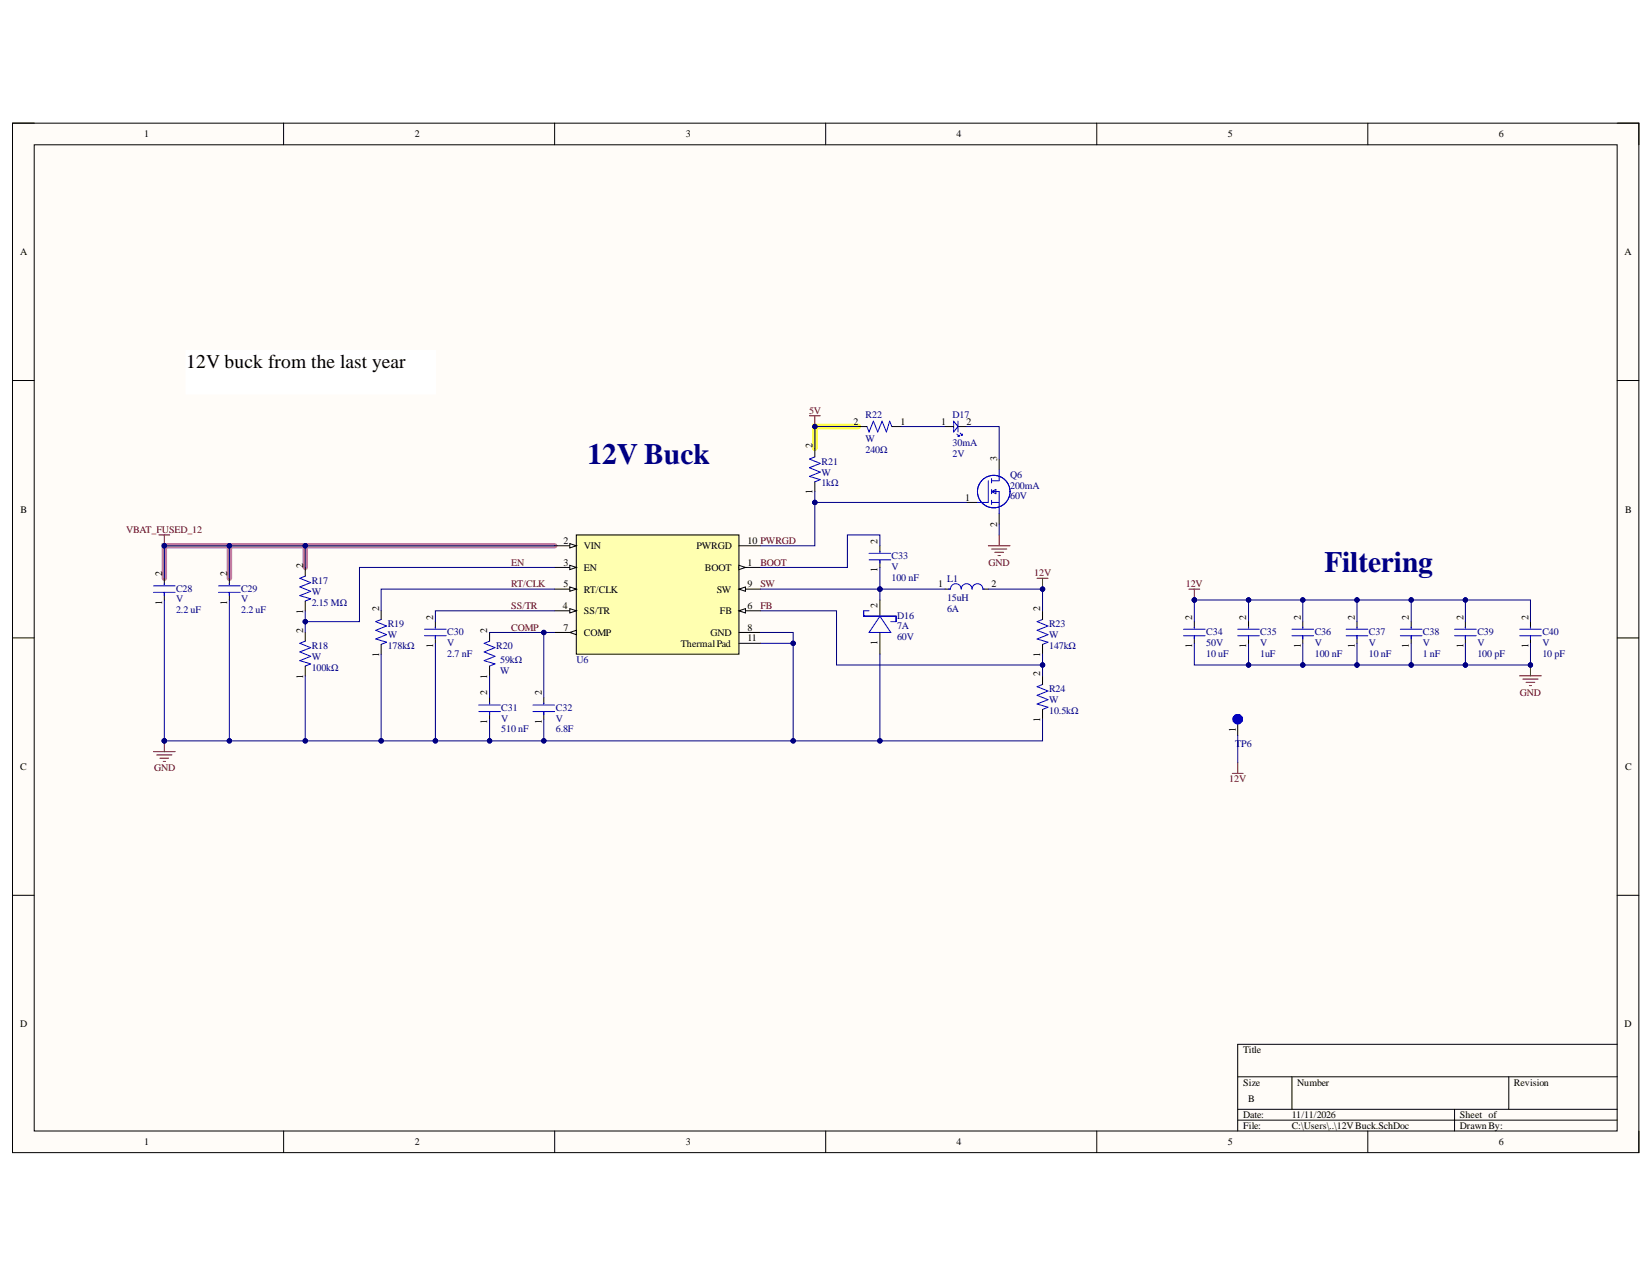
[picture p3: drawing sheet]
<svg xmlns="http://www.w3.org/2000/svg" width="279mm" height="216mm" viewBox="0 0 279 216" stroke-linecap="round" stroke-linejoin="round" font-family="sans-serif">
<path d="M2.1 20.8h275.1v174.2h-275.1z" fill-rule="evenodd" fill="#fffcf8"/>
<path d="M2.1 20.8h275.1v174.2h-275.1z" fill="none" stroke="#000" stroke-width=".17"/>
<path d="M5.8 24.5h267.7v166.9h-267.7z" fill-rule="evenodd" fill="#fffcf8"/>
<g fill="none" stroke="#000" stroke-width=".17">
<path d="M2.1 20.8h3.7M5.8 24.5h267.7v166.9h-267.7zM48 20.8v3.7M93.8 20.8v3.7M139.6 20.8v3.7M185.5 20.8v3.7M231.3 20.8v3.7M273.5 20.8h3.7v3.7M2.1 64.4h3.7M273.5 64.4h3.7M2.1 107.9h3.7M273.5 107.9h3.7"/>
<path d="M2.1 151.5h3.7M273.5 151.5h3.7M273.5 176.7h-64.2v14.7M48 191.4v3.6M93.8 191.4v3.6M139.7 191.4v3.6M185.5 191.4v3.6M209.3 182.2h64.2M209.3 187.7h64.2M209.3 189.5h64.2M218.5 182.2v5.5M231.3 191.4v3.6"/>
<path d="M246 187.7v3.7M255.2 182.2v5.5M277.2 191.4v3.6"/>
</g>
<path d="M38.8 92.3v5.5M51.6 92.3v3.7M93.8 92.3h-66v5.5" fill="none" stroke="#c27ba0" stroke-width=".93"/>
<path d="M145.1 72.2h-7.3v3.6" fill="none" stroke="#ff0" stroke-width=".93"/>
<path d="M31.5 59.3h42.1v7.4h-42.1z" fill-rule="evenodd" fill="#fff"/>
<path d="M31.5 59.3h42.1v7.4h-42.1z" fill="none" stroke="#fff" stroke-width=".17"/>
<path d="M97.5 90.5h27.5v20.2h-27.5z" fill-rule="evenodd" fill="#ffffb0"/>
<path d="M93.8 92.3h3.7M97.5 90.5h27.5v20.2h-27.5z" fill="none" stroke="#000" stroke-width=".17"/>
<path d="M96.4 92l1.1 .3-1.1 .4z" fill="#f8fcff"/>
<path d="M96.4 92l1.1 .3-1.1 .4zM125 96h3.6" fill="none" stroke="#000" stroke-width=".17"/>
<path d="M125 95.6l1.1 .4-1.1 .4z" fill="#f8fcff"/>
<path d="M125 95.6l1.1 .4-1.1 .4zM93.8 107h3.7" fill="none" stroke="#000" stroke-width=".17"/>
<path d="M96.4 107l1.1-.4v.8z" fill="#f8fcff"/>
<path d="M93.8 96h3.7M96.4 107l1.1-.4v.8z" fill="none" stroke="#000" stroke-width=".17"/>
<path d="M96.4 95.6l1.1 .4-1.1 .4z" fill="#f8fcff"/>
<path d="M96.4 95.6l1.1 .4-1.1 .4zM125 103.3h3.6" fill="none" stroke="#000" stroke-width=".17"/>
<path d="M125 103.3l1.1-.3v.7z" fill="#f8fcff"/>
<path d="M93.8 99.7h3.7M125 92.3h3.6M125 103.3l1.1-.3v.7z" fill="none" stroke="#000" stroke-width=".17"/>
<path d="M96.4 99.3l1.1 .4-1.1 .3z" fill="#f8fcff"/>
<path d="M96.4 99.3l1.1 .4-1.1 .3zM93.8 103.3h3.7" fill="none" stroke="#000" stroke-width=".17"/>
<path d="M96.4 103l1.1 .3-1.1 .4z" fill="#f8fcff"/>
<path d="M125 99.7h3.6M96.4 103l1.1 .3-1.1 .4z" fill="none" stroke="#000" stroke-width=".17"/>
<path d="M125 99.7l1.1-.4v.7z" fill="#f8fcff"/>
<path d="M125 99.7l1.1-.4v.7zM125 108.8h3.6M125 107h3.6" fill="none" stroke="#000" stroke-width=".17"/>
<path d="M26 127.2h3.6M26.5 127.7h2.6M27.1 128.3h1.4M27.6 128.8h.4M27.8 125.4v1.8" fill="none" stroke="#800000" stroke-width=".17"/>
<circle cx="27.8" cy="125.4" r=".37" fill="#000080"/>
<circle cx="27.8" cy="125.4" r=".37" fill="none" stroke="#000080" stroke-width=".17"/>
<g fill="none" stroke="#000" stroke-width=".17">
<path d="M27.8 97.8v1.1M38.8 97.8v1.1M51.6 96v1.5M27.8 100.2v1.3M38.8 100.2v1.3M51.6 101.7v1.6M51.6 107v1.5M51.6 112.7v1.6M64.5 103.3v1.5M64.5 109v1.7M73.6 105.2v1.1M73.6 107.6v1.2"/>
<path d="M82.8 107v1.5M82.8 112.7v1.6M82.8 118v1.1M92 118v1.1M82.8 120.4v1.3M92 120.4v1.3"/>
</g>
<g fill="none" stroke="#00f" stroke-width=".17">
<path d="M26 99.1h3.6M27.8 98.8v.1M37 99.1h3.6M38.8 98.8v.1M51.6 97.5l-.9 .3 1.8 .8-1.8 .7 1.8 .7-1.8 .8 1.8 .5-.9 .4M26 100.2h3.6M27.8 100.2v.6M37 100.2h3.6M38.8 100.2v.6M51.6 108.5l-.9 .3 1.8 .8-1.8 .7 1.8 .7-1.8 .8 1.8 .5-.9 .4M64.5 104.8l-1 .4 1.9 .7-1.9 .7 1.9 .8-1.9 .7 1.9 .6-.9 .3M71.8 107.6h3.7"/>
<path d="M71.8 106.5h3.7M73.6 106.1v.2M73.6 107.6v.5M81 119.3h3.6M82.8 118.9v.2M82.8 108.5l-.9 .3 1.8 .8-1.8 .7 1.8 .7-1.8 .8 1.8 .5-.9 .4M90.1 119.3h3.7M92 118.9v.2M81 120.4h3.6M82.8 120.4v.5M90.1 120.4h3.7M92 120.4v.5"/>
</g>
<path d="M26.9 90.5h1.8M27.8 90.5v1.8" fill="none" stroke="#800000" stroke-width=".17"/>
<circle cx="27.8" cy="92.3" r=".37" fill="#000080"/>
<circle cx="27.8" cy="92.3" r=".37" fill="none" stroke="#000080" stroke-width=".17"/>
<g fill="none" stroke="#00f" stroke-width=".17">
<path d="M137.8 77.3l-.9 .4 1.8 .7-1.8 .7 1.8 .8-1.8 .7 1.8 .6-.9 .3M146.6 72.2l.4 .9 .7-1.8 .7 1.8 .8-1.8 .7 1.8 .6-1.8 .3 .9M161.3 71.3l.7 .9-.7 .9zM161.8 73.5l.4 .3M162 71.3v1.8M162 73.8l.2-.2v.2zM162.4 73.3l.4 .3M162.6 73.6l.2-.1v.1zM169 79.5v1.8h-1.3M167.2 81.3v3.7h-1.9M167.7 83.2h1.3v3.6M167.7 85h1.3"/>
<path d="M167.7 81v.7M167.7 82.8v.7M167.7 84.6v.8M167.7 83.2l.7-.4v.7z"/>
<circle cx="168.1" cy="83.2" r="2.75"/>
</g>
<path d="M137.8 75.8v1.5M145.1 72.2h1.5M150.8 72.2h1.7M159.8 72.2h1.5M162 72.2h1.5M169 77.7v1.8M137.8 81.5v1.7M163.5 85h1.8M169 86.8v1.9" fill="none" stroke="#000" stroke-width=".17"/>
<path d="M136.9 70.3h1.8M137.8 70.3v1.9M167.2 92.3h3.6M167.7 92.9h2.6M168.3 93.4h1.4M168.8 94h.4M169 90.5v1.8" fill="none" stroke="#800000" stroke-width=".17"/>
<circle cx="137.8" cy="72.2" r=".37" fill="#000080"/>
<circle cx="137.8" cy="72.2" r=".37" fill="none" stroke="#000080" stroke-width=".17"/>
<path d="M148.8 92.3v1.1M148.8 94.7v1.3M148.8 101.5v2.8M148.8 107v3.7" fill="none" stroke="#000" stroke-width=".17"/>
<path d="M147 94.7h3.7M147 93.6h3.7M148.8 93.3v.1M148.8 94.7v.6M148.8 104.3l1.9 2.7h-3.7z" fill="none" stroke="#00f" stroke-width=".17"/>
<path d="M148.8 104.3h2.8v.9v-.9z" fill-rule="evenodd" fill="#c0c0c0"/>
<path d="M148.8 104.3h2.8v.9v-.9zM150.7 105.2h.9" fill="none" stroke="#00f" stroke-width=".17"/>
<path d="M146.1 103.3v1h2.7h-2.7z" fill-rule="evenodd" fill="#c0c0c0"/>
<path d="M160.4 99.7h.3a.91 .91 0 0 1 1-.9 .91 .91 0 0 1 .9 .9 .92 .92 0 0 1 .9-.9 .92 .92 0 0 1 .9 .9 .92 .92 0 0 1 .9-.9 .92 .92 0 0 1 .9 .9h.2M146.1 103.3v1h2.7h-2.7zM146.1 103.3h.9M176.3 104.8l-.9 .4 1.8 .7-1.8 .7 1.8 .8-1.8 .7 1.8 .6-.9 .3M176.3 115.8l-.9 .4 1.8 .7-1.8 .7 1.8 .8-1.8 .7 1.8 .6-.9 .3" fill="none" stroke="#00f" stroke-width=".17"/>
<path d="M159.8 99.7h.9M166.2 99.7h1M176.3 103.3v1.5M176.3 109v1.7M176.3 114.3v1.5M176.3 120v1.7" fill="none" stroke="#000" stroke-width=".17"/>
<path d="M175.4 97.8h1.8M176.3 97.8v1.9" fill="none" stroke="#800000" stroke-width=".17"/>
<circle cx="176.3" cy="99.7" r=".37" fill="#000080"/>
<g fill="none" stroke="#000080" stroke-width=".17">
<path d="M93.8 92.3h-66v5.5"/>
<circle cx="176.3" cy="99.7" r=".37"/>
</g>
<path d="M209.3 121.7v2.7" fill="none" stroke="#000" stroke-width=".17"/>
<circle cx="209.3" cy="121.7" r=".41" fill="none" stroke="#00f" stroke-width=".93"/>
<path d="M208.4 130.9h1.8M209.3 129v1.9" fill="none" stroke="#800000" stroke-width=".17"/>
<circle cx="27.8" cy="92.3" r=".37" fill="#000080"/>
<circle cx="27.8" cy="92.3" r=".37" fill="none" stroke="#000080" stroke-width=".17"/>
<circle cx="38.8" cy="92.3" r=".37" fill="#000080"/>
<circle cx="38.8" cy="92.3" r=".37" fill="none" stroke="#000080" stroke-width=".17"/>
<circle cx="51.6" cy="92.3" r=".37" fill="#000080"/>
<g fill="none" stroke="#000080" stroke-width=".17">
<path d="M27.8 101.5v23.9"/>
<circle cx="51.6" cy="92.3" r=".37"/>
</g>
<circle cx="27.8" cy="125.4" r=".37" fill="#000080"/>
<g fill="none" stroke="#000080" stroke-width=".17">
<path d="M38.8 92.3v5.5"/>
<circle cx="27.8" cy="125.4" r=".37"/>
</g>
<circle cx="38.8" cy="92.3" r=".37" fill="#000080"/>
<g fill="none" stroke="#000080" stroke-width=".17">
<path d="M38.8 101.5v23.9"/>
<circle cx="38.8" cy="92.3" r=".37"/>
</g>
<circle cx="38.8" cy="125.4" r=".37" fill="#000080"/>
<g fill="none" stroke="#000080" stroke-width=".17">
<path d="M51.6 92.3v3.7"/>
<circle cx="38.8" cy="125.4" r=".37"/>
</g>
<circle cx="51.6" cy="92.3" r=".37" fill="#000080"/>
<g fill="none" stroke="#000080" stroke-width=".17">
<path d="M51.6 103.3v3.7"/>
<circle cx="51.6" cy="92.3" r=".37"/>
</g>
<circle cx="51.6" cy="105.2" r=".37" fill="#000080"/>
<g fill="none" stroke="#000080" stroke-width=".17">
<path d="M51.6 114.3v11.1"/>
<circle cx="51.6" cy="105.2" r=".37"/>
</g>
<circle cx="51.6" cy="125.4" r=".37" fill="#000080"/>
<g fill="none" stroke="#000080" stroke-width=".17">
<path d="M93.8 96h-33v9.2h-9.2"/>
<circle cx="51.6" cy="125.4" r=".37"/>
</g>
<circle cx="51.6" cy="105.2" r=".37" fill="#000080"/>
<g fill="none" stroke="#000080" stroke-width=".17">
<path d="M93.8 99.7h-29.3v3.6M64.5 110.7v14.7"/>
<circle cx="51.6" cy="105.2" r=".37"/>
</g>
<circle cx="64.5" cy="125.4" r=".37" fill="#000080"/>
<g fill="none" stroke="#000080" stroke-width=".17">
<path d="M73.6 108.8v16.6M93.8 103.3h-20.2v1.9"/>
<circle cx="64.5" cy="125.4" r=".37"/>
</g>
<circle cx="73.6" cy="125.4" r=".37" fill="#000080"/>
<g fill="none" stroke="#000080" stroke-width=".17">
<path d="M82.8 107h11"/>
<circle cx="73.6" cy="125.4" r=".37"/>
</g>
<circle cx="92" cy="107" r=".37" fill="#000080"/>
<g fill="none" stroke="#000080" stroke-width=".17">
<path d="M82.8 114.3v3.7M82.8 121.7v3.7"/>
<circle cx="92" cy="107" r=".37"/>
</g>
<circle cx="82.8" cy="125.4" r=".37" fill="#000080"/>
<g fill="none" stroke="#000080" stroke-width=".17">
<path d="M92 121.7v3.7"/>
<circle cx="82.8" cy="125.4" r=".37"/>
</g>
<circle cx="92" cy="125.4" r=".37" fill="#000080"/>
<g fill="none" stroke="#000080" stroke-width=".17">
<path d="M92 107v11"/>
<circle cx="92" cy="125.4" r=".37"/>
</g>
<circle cx="92" cy="107" r=".37" fill="#000080"/>
<g fill="none" stroke="#000080" stroke-width=".17">
<path d="M137.8 83.2v9.1h-9.2"/>
<circle cx="92" cy="107" r=".37"/>
</g>
<circle cx="137.8" cy="85" r=".37" fill="#000080"/>
<g fill="none" stroke="#000080" stroke-width=".17">
<path d="M137.8 85h25.7"/>
<circle cx="137.8" cy="85" r=".37"/>
</g>
<circle cx="137.8" cy="85" r=".37" fill="#000080"/>
<g fill="none" stroke="#000080" stroke-width=".17">
<path d="M145.1 72.2h-7.3v3.6"/>
<circle cx="137.8" cy="85" r=".37"/>
</g>
<circle cx="137.8" cy="72.2" r=".37" fill="#000080"/>
<g fill="none" stroke="#000080" stroke-width=".17">
<path d="M152.5 72.2h7.3M163.5 72.2h5.5v5.5M128.6 99.7h31.2M148.8 92.3v-1.8h-5.5v5.5h-14.7M169 88.7v1.8"/>
<circle cx="137.8" cy="72.2" r=".37"/>
</g>
<circle cx="148.8" cy="99.7" r=".37" fill="#000080"/>
<g fill="none" stroke="#000080" stroke-width=".17">
<path d="M148.8 96v3.7"/>
<circle cx="148.8" cy="99.7" r=".37"/>
</g>
<circle cx="148.8" cy="99.7" r=".37" fill="#000080"/>
<g fill="none" stroke="#000080" stroke-width=".17">
<path d="M148.8 99.7v1.8"/>
<circle cx="148.8" cy="99.7" r=".37"/>
</g>
<circle cx="148.8" cy="99.7" r=".37" fill="#000080"/>
<g fill="none" stroke="#000080" stroke-width=".17">
<path d="M167.2 99.7h9.1v3.6"/>
<circle cx="148.8" cy="99.7" r=".37"/>
</g>
<circle cx="176.3" cy="99.7" r=".37" fill="#000080"/>
<g fill="none" stroke="#000080" stroke-width=".17">
<path d="M176.3 110.7v3.6"/>
<circle cx="176.3" cy="99.7" r=".37"/>
</g>
<circle cx="176.3" cy="112.5" r=".37" fill="#000080"/>
<g fill="none" stroke="#000080" stroke-width=".17">
<path d="M176.3 121.7v3.7h-148.5"/>
<circle cx="176.3" cy="112.5" r=".37"/>
</g>
<circle cx="27.8" cy="125.4" r=".37" fill="#000080"/>
<circle cx="27.8" cy="125.4" r=".37" fill="none" stroke="#000080" stroke-width=".17"/>
<circle cx="38.8" cy="125.4" r=".37" fill="#000080"/>
<circle cx="38.8" cy="125.4" r=".37" fill="none" stroke="#000080" stroke-width=".17"/>
<circle cx="51.6" cy="125.4" r=".37" fill="#000080"/>
<circle cx="51.6" cy="125.4" r=".37" fill="none" stroke="#000080" stroke-width=".17"/>
<circle cx="64.5" cy="125.4" r=".37" fill="#000080"/>
<circle cx="64.5" cy="125.4" r=".37" fill="none" stroke="#000080" stroke-width=".17"/>
<circle cx="73.6" cy="125.4" r=".37" fill="#000080"/>
<circle cx="73.6" cy="125.4" r=".37" fill="none" stroke="#000080" stroke-width=".17"/>
<circle cx="82.8" cy="125.4" r=".37" fill="#000080"/>
<circle cx="82.8" cy="125.4" r=".37" fill="none" stroke="#000080" stroke-width=".17"/>
<circle cx="92" cy="125.4" r=".37" fill="#000080"/>
<circle cx="92" cy="125.4" r=".37" fill="none" stroke="#000080" stroke-width=".17"/>
<circle cx="134.1" cy="125.4" r=".37" fill="#000080"/>
<circle cx="134.1" cy="125.4" r=".37" fill="none" stroke="#000080" stroke-width=".17"/>
<circle cx="148.8" cy="125.4" r=".37" fill="#000080"/>
<g fill="none" stroke="#000080" stroke-width=".17">
<path d="M148.8 110.7v14.7"/>
<circle cx="148.8" cy="125.4" r=".37"/>
</g>
<circle cx="148.8" cy="125.4" r=".37" fill="#000080"/>
<g fill="none" stroke="#000080" stroke-width=".17">
<path d="M128.6 107h5.5v18.4"/>
<circle cx="148.8" cy="125.4" r=".37"/>
</g>
<circle cx="134.1" cy="108.8" r=".36" fill="#000080"/>
<circle cx="134.1" cy="108.8" r=".36" fill="none" stroke="#000080" stroke-width=".17"/>
<circle cx="134.1" cy="125.4" r=".37" fill="#000080"/>
<g fill="none" stroke="#000080" stroke-width=".17">
<path d="M128.6 108.8h5.5"/>
<circle cx="134.1" cy="125.4" r=".37"/>
</g>
<circle cx="134.1" cy="108.8" r=".36" fill="#000080"/>
<g fill="none" stroke="#000080" stroke-width=".17">
<path d="M128.7 103.3h12.8v9.2h34.8"/>
<circle cx="134.1" cy="108.8" r=".36"/>
</g>
<circle cx="176.3" cy="112.5" r=".37" fill="#000080"/>
<g fill="none" stroke="#000080" stroke-width=".17">
<path d="M209.3 124.4v4.6"/>
<circle cx="176.3" cy="112.5" r=".37"/>
</g>
<path d="M202 105.2v1.1M202 107.6v1.2M220.3 105.2v1.1M220.3 107.6v1.2M229.5 105.2v1.1M229.5 107.6v1.2M238.7 105.2v1.1M238.7 107.6v1.2M247.8 105.2v1.1M247.8 107.6v1.2M258.8 105.2v1.1M258.8 107.6v1.2" fill="none" stroke="#000" stroke-width=".17"/>
<g fill="none" stroke="#00f" stroke-width=".17">
<path d="M200.2 107.6h3.6M200.2 106.5h3.6M202 106.1v.2M202 107.6v.5M218.5 107.6h3.7M218.5 106.5h3.7M220.3 106.1v.2M220.3 107.6v.5M227.7 107.6h3.6M227.7 106.5h3.6M229.5 106.1v.2M229.5 107.6v.5"/>
<path d="M236.8 107.6h3.7M236.8 106.5h3.7M238.7 106.1v.2M238.7 107.6v.5M246 107.6h3.7M246 106.5h3.7M247.8 106.1v.2M247.8 107.6v.5M257 107.6h3.7M257 106.5h3.7M258.8 106.1v.2M258.8 107.6v.5"/>
</g>
<path d="M257 114.3h3.7M257.6 114.9h2.5M258.1 115.4h1.5M258.7 116h.3M258.8 112.5v1.8" fill="none" stroke="#800000" stroke-width=".17"/>
<circle cx="258.8" cy="112.5" r=".37" fill="#000080"/>
<g fill="none" stroke="#000080" stroke-width=".17">
<path d="M202 101.5v3.7"/>
<circle cx="258.8" cy="112.5" r=".37"/>
</g>
<circle cx="202" cy="101.5" r=".36" fill="#000080"/>
<g fill="none" stroke="#000080" stroke-width=".17">
<path d="M211.2 101.5v3.7"/>
<circle cx="202" cy="101.5" r=".36"/>
</g>
<circle cx="211.2" cy="101.5" r=".37" fill="#000080"/>
<g fill="none" stroke="#000080" stroke-width=".17">
<path d="M220.3 101.5v3.7"/>
<circle cx="211.2" cy="101.5" r=".37"/>
</g>
<circle cx="220.3" cy="101.5" r=".37" fill="#000080"/>
<g fill="none" stroke="#000080" stroke-width=".17">
<path d="M211.2 108.8v3.7"/>
<circle cx="220.3" cy="101.5" r=".37"/>
</g>
<circle cx="211.2" cy="112.5" r=".37" fill="#000080"/>
<g fill="none" stroke="#000080" stroke-width=".17">
<path d="M220.3 108.8v3.7"/>
<circle cx="211.2" cy="112.5" r=".37"/>
</g>
<circle cx="220.3" cy="112.5" r=".37" fill="#000080"/>
<g fill="none" stroke="#000080" stroke-width=".17">
<path d="M229.5 108.8v3.7"/>
<circle cx="220.3" cy="112.5" r=".37"/>
</g>
<circle cx="229.5" cy="112.5" r=".37" fill="#000080"/>
<g fill="none" stroke="#000080" stroke-width=".17">
<path d="M238.7 108.8v3.7"/>
<circle cx="229.5" cy="112.5" r=".37"/>
</g>
<circle cx="238.7" cy="112.5" r=".37" fill="#000080"/>
<g fill="none" stroke="#000080" stroke-width=".17">
<path d="M247.8 108.8v3.7"/>
<circle cx="238.7" cy="112.5" r=".37"/>
</g>
<circle cx="247.8" cy="112.5" r=".37" fill="#000080"/>
<g fill="none" stroke="#000080" stroke-width=".17">
<path d="M247.8 101.5v3.7"/>
<circle cx="247.8" cy="112.5" r=".37"/>
</g>
<circle cx="247.8" cy="101.5" r=".37" fill="#000080"/>
<g fill="none" stroke="#000080" stroke-width=".17">
<path d="M238.7 101.5v3.7"/>
<circle cx="247.8" cy="101.5" r=".37"/>
</g>
<circle cx="238.7" cy="101.5" r=".37" fill="#000080"/>
<g fill="none" stroke="#000080" stroke-width=".17">
<path d="M229.5 101.5v3.7"/>
<circle cx="238.7" cy="101.5" r=".37"/>
</g>
<circle cx="229.5" cy="101.5" r=".37" fill="#000080"/>
<g fill="none" stroke="#000080" stroke-width=".17">
<path d="M202 101.5h56.8v3.7"/>
<circle cx="229.5" cy="101.5" r=".37"/>
</g>
<path d="M211.2 105.2v1.1M211.2 107.6v1.2" fill="none" stroke="#000" stroke-width=".17"/>
<path d="M209.3 107.6h3.7M209.3 106.5h3.7M211.2 106.1v.2M211.2 107.6v.5" fill="none" stroke="#00f" stroke-width=".17"/>
<circle cx="247.8" cy="101.5" r=".37" fill="#000080"/>
<circle cx="247.8" cy="101.5" r=".37" fill="none" stroke="#000080" stroke-width=".17"/>
<circle cx="238.7" cy="101.5" r=".37" fill="#000080"/>
<circle cx="238.7" cy="101.5" r=".37" fill="none" stroke="#000080" stroke-width=".17"/>
<circle cx="229.5" cy="101.5" r=".37" fill="#000080"/>
<circle cx="229.5" cy="101.5" r=".37" fill="none" stroke="#000080" stroke-width=".17"/>
<circle cx="220.3" cy="101.5" r=".37" fill="#000080"/>
<circle cx="220.3" cy="101.5" r=".37" fill="none" stroke="#000080" stroke-width=".17"/>
<circle cx="211.2" cy="101.5" r=".37" fill="#000080"/>
<circle cx="211.2" cy="101.5" r=".37" fill="none" stroke="#000080" stroke-width=".17"/>
<circle cx="202" cy="101.5" r=".36" fill="#000080"/>
<circle cx="202" cy="101.5" r=".36" fill="none" stroke="#000080" stroke-width=".17"/>
<path d="M201.1 99.7h1.8M202 99.7v1.8" fill="none" stroke="#800000" stroke-width=".17"/>
<circle cx="202" cy="101.5" r=".36" fill="#000080"/>
<g fill="none" stroke="#000080" stroke-width=".17">
<path d="M202 108.8v3.7h56.8v-3.7"/>
<circle cx="202" cy="101.5" r=".36"/>
</g>
<circle cx="258.8" cy="112.5" r=".37" fill="#000080"/>
<circle cx="258.8" cy="112.5" r=".37" fill="none" stroke="#000080" stroke-width=".17"/>
<circle cx="247.8" cy="112.5" r=".37" fill="#000080"/>
<circle cx="247.8" cy="112.5" r=".37" fill="none" stroke="#000080" stroke-width=".17"/>
<circle cx="238.7" cy="112.5" r=".37" fill="#000080"/>
<circle cx="238.7" cy="112.5" r=".37" fill="none" stroke="#000080" stroke-width=".17"/>
<circle cx="229.5" cy="112.5" r=".37" fill="#000080"/>
<circle cx="229.5" cy="112.5" r=".37" fill="none" stroke="#000080" stroke-width=".17"/>
<circle cx="220.3" cy="112.5" r=".37" fill="#000080"/>
<circle cx="220.3" cy="112.5" r=".37" fill="none" stroke="#000080" stroke-width=".17"/>
<circle cx="211.2" cy="112.5" r=".37" fill="#000080"/>
<circle cx="211.2" cy="112.5" r=".37" fill="none" stroke="#000080" stroke-width=".17"/>
<g font-size="5" fill="#000080">
<text x="99.3" y="78.4">12V Buck</text>
<text x="224" y="96.8">Filtering</text>
</g>
<text font-size="3.3" x="31.5" y="62.3">12V buck from the last year</text>
<g font-size="1.7">
<text x="24.4" y="23.3">1</text>
<text x="70.1" y="23.3">2</text>
<text x="116" y="23.3">3</text>
<text x="161.8" y="23.3">4</text>
<text x="207.7" y="23.3">5</text>
<text x="253.5" y="23.3">6</text>
<text x="3.4" y="43.1">A</text>
<text x="274.8" y="43.1">A</text>
<text x="144.4" y="71.8">2</text>
<text x="152.3" y="71.8">1</text>
<text x="159.2" y="71.8">1</text>
<text x="163.5" y="71.8">2</text>
<text x="137.4" y="75.8" transform="rotate(-90 137.4 75.8)">2</text>
<text x="137.4" y="83.6" transform="rotate(-90 137.4 83.6)">1</text>
<text x="168.6" y="78" transform="rotate(-90 168.6 78)">3</text>
<text x="3.5" y="86.7">B</text>
<text x="163.2" y="84.7">1</text>
<text x="168.6" y="89.1" transform="rotate(-90 168.6 89.1)">2</text>
<text x="274.8" y="86.7">B</text>
<text x="95.3" y="92">2</text>
<text x="95.3" y="95.7">3</text>
<text x="98.7" y="92.9">VIN</text>
<text x="117.8" y="92.9">PWRGD</text>
<text x="126.4" y="95.7">1</text>
<text x="126.4" y="92">10 PWRGD</text>
<text x="148.4" y="92" transform="rotate(-90 148.4 92)">2</text>
<text x="27.4" y="97.5" transform="rotate(-90 27.4 97.5)">2</text>
<text x="38.4" y="97.5" transform="rotate(-90 38.4 97.5)">2</text>
<text x="51.3" y="96" transform="rotate(-90 51.3 96)">2</text>
<text x="95.3" y="99.3">5</text>
<text x="98.7" y="96.5">EN</text>
<text x="98.7" y="100.3">RT/CLK</text>
<text x="119.2" y="96.5">BOOT</text>
<text x="121.3" y="100.3">SW</text>
<text x="126.4" y="99.3">9</text>
<text x="148.4" y="96.8" transform="rotate(-90 148.4 96.8)">1</text>
<text x="158.7" y="99.3">1</text>
<text x="167.7" y="99.3">2</text>
<text x="27.4" y="102.3" transform="rotate(-90 27.4 102.3)">1</text>
<text x="38.4" y="102.3" transform="rotate(-90 38.4 102.3)">1</text>
<text x="51.3" y="107" transform="rotate(-90 51.3 107)">2</text>
<text x="51.3" y="103.8" transform="rotate(-90 51.3 103.8)">1</text>
<text x="64.1" y="103.3" transform="rotate(-90 64.1 103.3)">2</text>
<text x="73.3" y="104.8" transform="rotate(-90 73.3 104.8)">2</text>
<text x="82.4" y="107" transform="rotate(-90 82.4 107)">2</text>
<text x="95.2" y="103">4</text>
<text x="95.3" y="106.7">7</text>
<text x="98.7" y="107.5">COMP</text>
<text x="98.7" y="103.9">SS/TR</text>
<text x="120.2" y="107.5">GND</text>
<text x="121.8" y="103.9">FB</text>
<text x="126.4" y="103">6</text>
<text x="126.4" y="106.7">8</text>
<text x="148.4" y="102.8" transform="rotate(-90 148.4 102.8)">2</text>
<text x="175.9" y="103.3" transform="rotate(-90 175.9 103.3)">2</text>
<text x="201.6" y="104.8" transform="rotate(-90 201.6 104.8)">2</text>
<text x="210.8" y="104.8" transform="rotate(-90 210.8 104.8)">2</text>
<text x="220" y="104.8" transform="rotate(-90 220 104.8)">2</text>
<text x="229.1" y="104.8" transform="rotate(-90 229.1 104.8)">2</text>
<text x="238.3" y="104.8" transform="rotate(-90 238.3 104.8)">2</text>
<text x="247.5" y="104.8" transform="rotate(-90 247.5 104.8)">2</text>
<text x="258.5" y="104.8" transform="rotate(-90 258.5 104.8)">2</text>
<text x="64.1" y="111.1" transform="rotate(-90 64.1 111.1)">1</text>
<text x="73.3" y="109.7" transform="rotate(-90 73.3 109.7)">1</text>
<text x="115.2" y="109.4">ThermalPad</text>
<text x="126.4" y="108.5">11</text>
<text x="148.4" y="109.1" transform="rotate(-90 148.4 109.1)">1</text>
<text x="175.9" y="111.1" transform="rotate(-90 175.9 111.1)">1</text>
<text x="201.6" y="109.7" transform="rotate(-90 201.6 109.7)">1</text>
<text x="210.8" y="109.7" transform="rotate(-90 210.8 109.7)">1</text>
<text x="220" y="109.7" transform="rotate(-90 220 109.7)">1</text>
<text x="229.1" y="109.7" transform="rotate(-90 229.1 109.7)">1</text>
<text x="238.3" y="109.7" transform="rotate(-90 238.3 109.7)">1</text>
<text x="247.5" y="109.7" transform="rotate(-90 247.5 109.7)">1</text>
<text x="258.5" y="109.7" transform="rotate(-90 258.5 109.7)">1</text>
<text x="51.3" y="114.8" transform="rotate(-90 51.3 114.8)">1</text>
<text x="82.4" y="117.6" transform="rotate(-90 82.4 117.6)">2</text>
<text x="82.4" y="114.8" transform="rotate(-90 82.4 114.8)">1</text>
<text x="91.6" y="117.6" transform="rotate(-90 91.6 117.6)">2</text>
<text x="175.9" y="114.3" transform="rotate(-90 175.9 114.3)">2</text>
<text x="82.4" y="122.5" transform="rotate(-90 82.4 122.5)">1</text>
<text x="91.6" y="122.5" transform="rotate(-90 91.6 122.5)">1</text>
<text x="175.9" y="122.1" transform="rotate(-90 175.9 122.1)">1</text>
<text x="209" y="123.8" transform="rotate(-90 209 123.8)">1</text>
<text x="3.4" y="130.3">C</text>
<text x="274.8" y="130.3">C</text>
<text x="3.4" y="173.8">D</text>
<text x="274.8" y="173.8">D</text>
<text x="210.3" y="178.2">Title</text>
<text x="210.3" y="183.7">Size</text>
<text x="219.4" y="183.7">Number</text>
<text x="256.1" y="183.7">Revision</text>
<text x="210.3" y="189.2">Date:</text>
<text x="210.3" y="191">File:</text>
<text x="211.1" y="186.4">B</text>
<text x="218.5" y="189.2">11/11/2026</text>
<text x="218.5" y="191">C:\Users\..\12VBuck.SchDoc</text>
<text x="246.9" y="189.2">Sheet of</text>
<text x="246.9" y="191">DrawnBy:</text>
<text x="24.4" y="193.8">1</text>
<text x="70.1" y="193.8">2</text>
<text x="116" y="193.8">3</text>
<text x="161.8" y="193.8">4</text>
<text x="207.7" y="193.8">5</text>
<text x="253.5" y="193.8">6</text>
</g>
<g font-size="1.7" fill="#800000">
<text x="136.8" y="70">5V</text>
<text x="21.3" y="90.2">VBAT_FUSED_12</text>
<text x="86.5" y="95.7">EN</text>
<text x="128.6" y="95.7">BOOT</text>
<text x="167.2" y="95.7">GND</text>
<text x="86.5" y="99.3">RT/CLK</text>
<text x="128.6" y="99.3">SW</text>
<text x="174.9" y="97.5">12V</text>
<text x="200.5" y="99.3">12V</text>
<text x="86.5" y="103">SS/TR</text>
<text x="86.5" y="106.7">COMP</text>
<text x="128.6" y="103">FB</text>
<text x="257.1" y="117.7">GND</text>
<text x="26.1" y="130.5">GND</text>
<text x="207.9" y="132.3">12V</text>
</g>
<g font-size="1.7" fill="#000080">
<text x="146.4" y="70.7">R22</text>
<text x="161.1" y="70.7">D17</text>
<text x="146.4" y="74.8">W</text>
<text x="146.4" y="76.6">240Ω</text>
<text x="161.1" y="75.5">30mA</text>
<text x="161.1" y="77.3">2V</text>
<text x="138.9" y="80.5">W</text>
<text x="138.9" y="82.2">1kΩ</text>
<text x="138.9" y="78.6">R21</text>
<text x="170.8" y="82.7">200mA</text>
<text x="170.8" y="80.8">Q6</text>
<text x="170.8" y="84.4">60V</text>
<text x="150.8" y="94.6">C33</text>
<text x="29.8" y="101.9">V</text>
<text x="29.8" y="100.1">C28</text>
<text x="40.8" y="101.9">V</text>
<text x="40.8" y="100.1">C29</text>
<text x="52.7" y="100.6">W</text>
<text x="52.7" y="98.7">R17</text>
<text x="150.8" y="96.4">V</text>
<text x="150.8" y="98.2">100 nF</text>
<text x="160.2" y="101.7">15uH</text>
<text x="160.2" y="98.4">L1</text>
<text x="29.8" y="103.7">2.2 uF</text>
<text x="40.8" y="103.7">2.2 uF</text>
<text x="52.7" y="102.5">2.15 MΩ</text>
<text x="65.6" y="108">W</text>
<text x="65.6" y="106.1">R19</text>
<text x="75.6" y="107.4">C30</text>
<text x="151.7" y="106.4">7A</text>
<text x="151.7" y="104.7">D16</text>
<text x="160.2" y="103.6">6A</text>
<text x="177.4" y="108">W</text>
<text x="177.4" y="106.1">R23</text>
<text x="204" y="107.4">C34</text>
<text x="213.2" y="107.4">C35</text>
<text x="222.4" y="107.4">C36</text>
<text x="231.5" y="107.4">C37</text>
<text x="240.7" y="107.4">C38</text>
<text x="249.9" y="107.4">C39</text>
<text x="260.9" y="107.4">C40</text>
<text x="52.7" y="111.6">W</text>
<text x="52.7" y="113.5">100kΩ</text>
<text x="52.7" y="109.7">R18</text>
<text x="65.6" y="109.7">178kΩ</text>
<text x="75.6" y="109.2">V</text>
<text x="75.6" y="111.1">2.7 nF</text>
<text x="83.9" y="109.7">R20</text>
<text x="84.6" y="114">W</text>
<text x="84.6" y="112.2">59kΩ</text>
<text x="97.5" y="112.2">U6</text>
<text x="151.7" y="108.3">60V</text>
<text x="177.4" y="109.7">147kΩ</text>
<text x="204" y="109.2">50V</text>
<text x="204" y="111.1">10 uF</text>
<text x="213.2" y="109.2">V</text>
<text x="213.2" y="111.1">1uF</text>
<text x="222.4" y="109.2">V</text>
<text x="222.4" y="111.1">100 nF</text>
<text x="231.5" y="109.2">V</text>
<text x="231.5" y="111.1">10 nF</text>
<text x="240.7" y="109.2">V</text>
<text x="240.7" y="111.1">1 nF</text>
<text x="249.9" y="109.2">V</text>
<text x="249.9" y="111.1">100 pF</text>
<text x="260.9" y="109.2">V</text>
<text x="260.9" y="111.1">10 pF</text>
<text x="177.4" y="119">W</text>
<text x="177.4" y="117.1">R24</text>
<text x="84.8" y="122.1">V</text>
<text x="84.8" y="123.9">510 nF</text>
<text x="84.8" y="120.2">C31</text>
<text x="94" y="122.1">V</text>
<text x="94" y="123.9">6.8F</text>
<text x="94" y="120.2">C32</text>
<text x="177.4" y="120.8">10.5kΩ</text>
<text x="208.9" y="126.3">TP6</text>
</g>
</svg>
